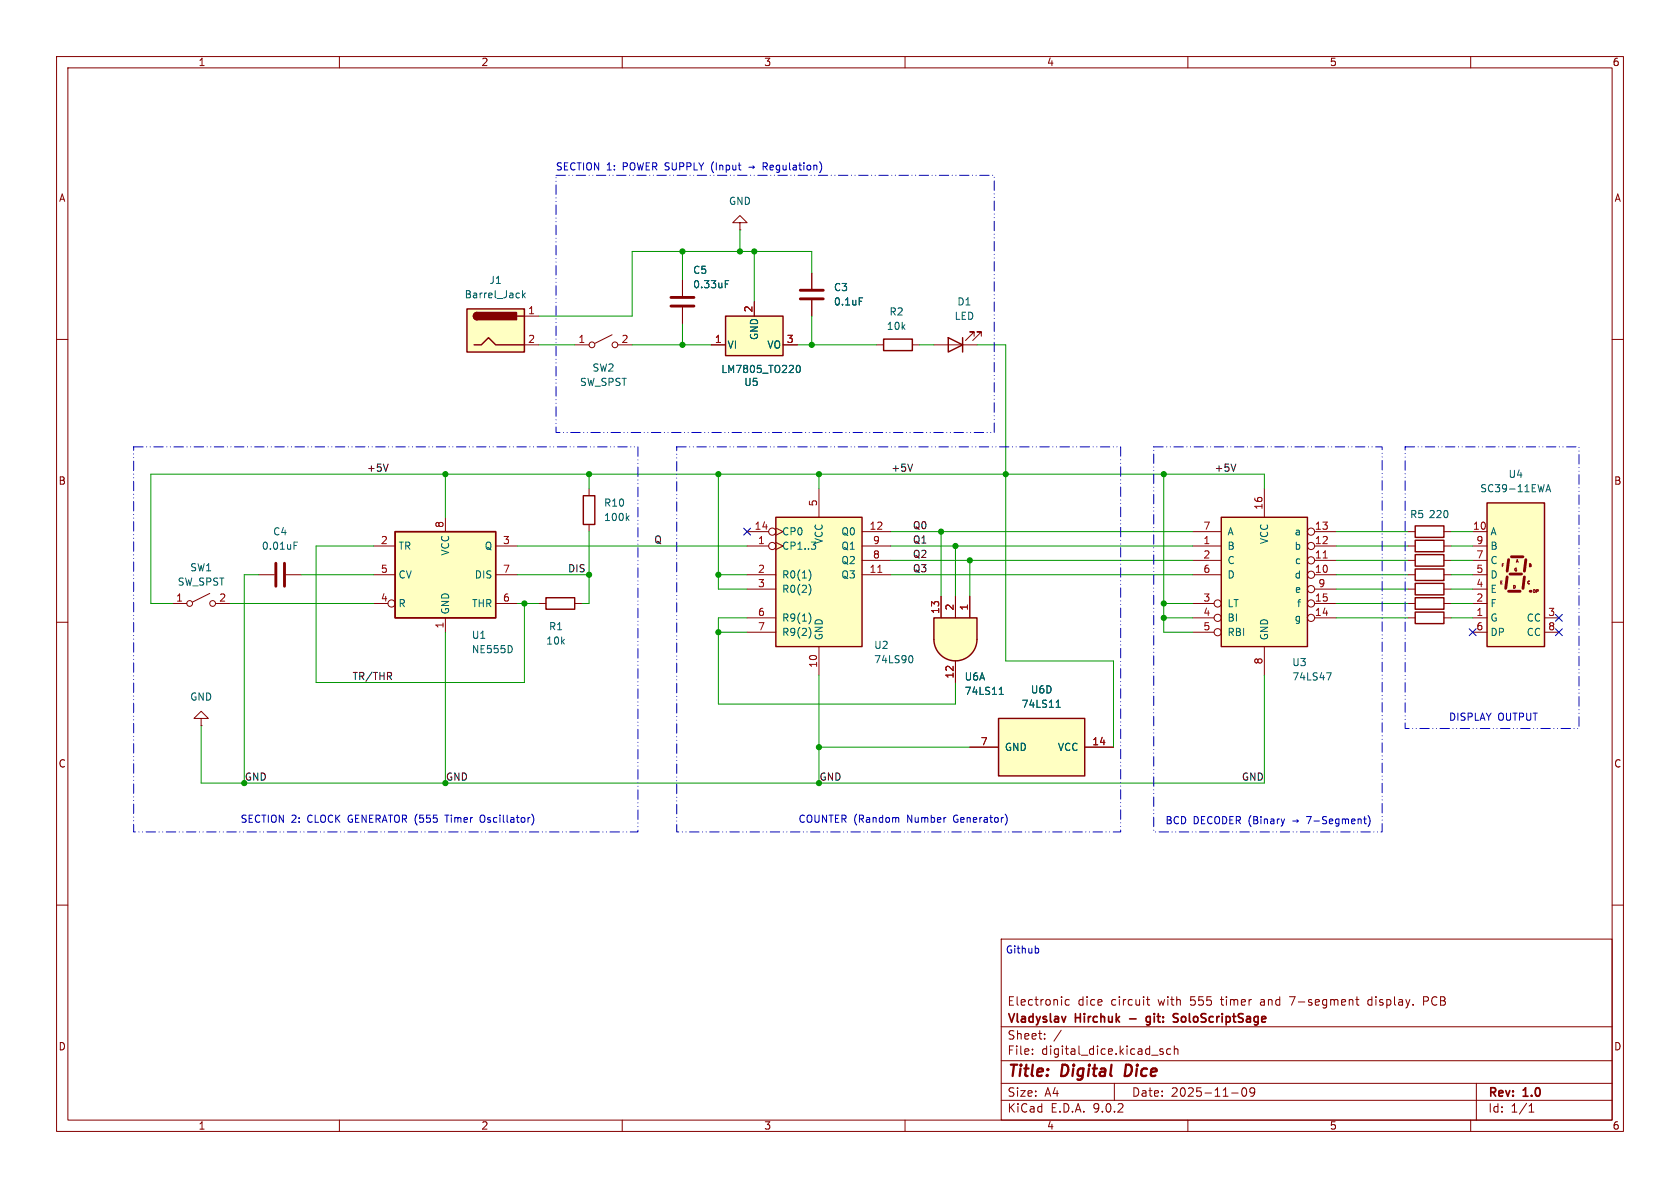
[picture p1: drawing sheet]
<svg xmlns="http://www.w3.org/2000/svg" width="297mm" height="210mm" viewBox="0 0 297 210" stroke-linecap="round" stroke-linejoin="round" font-family="sans-serif">
<g fill="none" stroke="#840000" stroke-width=".18">
<path d="M10 10h277v190h-277zM12 12h273v186h-273zM60 10v2M110 10v2M160 10v2M210 10v2M260 10v2M130.8 39.4h1.3l-1.3-1.3-1.3 1.3h1.3v1.2M130.8 40.6h.1M10 60h2M285 60h2M10 110h2"/>
<path d="M45.7 101.6h2.8M50.5 101.6h2.8M95.2 106.7h1.3M101.6 106.7h1.3M248.9 109.2h1.3M255.3 109.2h1.2M285 110h2M10 160h2M177 166h108v32h-108zM189 176.8l-.4-.1-.3 .3v.4l.2 .2h.5M202.7 176.7h.5M202.9 176.2v1.3l.3 .2"/>
<path d="M228 176.2h1M239.7 176.7h.5M239.9 176.2v1.3l.3 .2M242.1 176.7l-.3 .3v.4l.3 .3M251.7 177h.5M252.2 176.2h-.5v1.5M285 160h2M60 198v2M110 198v2M160 198v2M177 194.5h108M177 191.5h108"/>
<path d="M177 187.5h108M177 181.5h108M182.5 186.3v.1M182.5 185.5v.1M184.7 183.6v.1M184.7 182.8v.1M187.6 182.1l-1.3 2M197 191.5v3M205.6 185.5l-.4-.1-.2 .2 .1 .2 .5 .2v.3h-.6M207 185.5l-.5-.1-.3 .3v.4l.2 .2h.6M207.6 185.5l.2-.1 .4 .1v.9M207.6 184.9v1.5"/>
<path d="M210 198v2M217.7 193.2h1.2M219.7 192.4l.2-.1a.81 .81 0 0 1 .6 .6 .81 .81 0 0 1-.3 .8l-.2 .1a.81 .81 0 0 1-.3-1.4zM221.8 192.9l-.3 .3h-.3l-.2-.3 .1-.5 .4-.1 .2 .1a.99 .99 0 0 1-.3 1.4h-.3M260 198v2M261 191.5v6.5M270.3 196.6h.9M270.3 195.5l.4-.4v1.5"/>
</g>
<path d="M199.1 188.2l-.3 2h.5" fill="none" stroke="#840000" stroke-width=".4"/>
<path d="M188.4 179.7l-.3 1M203.3 179.8l-.4-.1-.3 .3v.4l.2 .2h.5M207.7 179.9l.4 .1 .2 .4-.3 .3h-.4M207.7 179.2l.6 .1M203.3 180.9l-.2 .3-.4-.1" fill="none" stroke="#840000" stroke-width=".3"/>
<path d="M96.5 105.7h5.1v2h-5.1zM250.2 108.2h5.1v2h-5.1z" fill="none" stroke="#840000" stroke-width=".25"/>
<path d="M48.8 99.6v4M50.3 99.6v4" fill="none" stroke="#840000" stroke-width=".51"/>
<path d="M52 96.4h.4M52 95.8h.6" fill="none" stroke="#006464" stroke-width=".18"/>
<path d="M165.1 113h7.6a3.8 3.8 0 0 1-3.8 3.8 3.8 3.8 0 0 1-3.8-3.8z" fill="#ffffc2" stroke="#ffffc2" stroke-width=".18"/>
<path d="M165.1 109.2h7.6v3.8h-7.6z" fill="#ffffc2"/>
<path d="M165.1 109.2h7.6v3.8a3.8 3.8 0 0 1-3.8 3.8 3.8 3.8 0 0 1-3.8-3.8z" fill="none" stroke="#840000" stroke-width=".25"/>
<path d="M166.4 105.4v3.8M168.9 105.4v3.8M168.9 116.8v3.9M171.4 105.4v3.8" fill="none" stroke="#840000" stroke-width=".18"/>
<path d="M176.7 122.8h.7M176.8 121.8l.2-.3v1.3" fill="none" stroke="#006464" stroke-width=".18"/>
<path d="M176.5 127h15.3v10.2h-15.3z" fill="#ffffc2"/>
<path d="M176.5 127h15.3v10.2h-15.3z" fill="none" stroke="#840000" stroke-width=".25"/>
<path d="M171.4 132.1h5.1M191.8 132.1h5" fill="none" stroke="#840000" stroke-width=".18"/>
<path d="M186.7 125h.7M186.8 124.1l.3-.3v1.2" fill="none" stroke="#006464" stroke-width=".18"/>
<path d="M82.5 54.6h10.2v7.6h-10.2z" fill="#ffffc2"/>
<path d="M82.5 54.6h10.2v7.6h-10.2zM84.3 55.2a.64 .64 0 0 0-.6 .7 .64 .64 0 0 0 .6 .6M91.4 55.9h1.3M83.8 61h1.3l1.3-1.3 1.2 1.3h5.1" fill="none" stroke="#840000" stroke-width=".25"/>
<g fill="#840000" stroke="#840000" stroke-width=".25">
<path d="M83.9 55.4l.4-.2v1.3a.63 .63 0 0 1-.6-.4 .63 .63 0 0 1 .2-.7z"/>
<path d="M84.3 55.2h7v1.3h-7z"/>
</g>
<path d="M92.7 55.9h2.5M92.7 61h2.5" fill="none" stroke="#840000" stroke-width=".18"/>
<path d="M92.4 51.4v1.2M92.5 52.2l.4 .4M92.9 51.8l-.5 .5" fill="none" stroke="#006464" stroke-width=".18"/>
<path d="M262.9 88.9h10.1v25.4h-10.1z" fill="#ffffc2"/>
<path d="M262.9 88.9h10.1v25.4h-10.1z" fill="none" stroke="#840000" stroke-width=".25"/>
<path d="M266.7 98.9l-.3 2.1M267.2 98.4h2M269.7 98.9l-.2 2.1M266.4 102l-.2 2M266.7 104.5h2M267 101.5h2M269.5 102l-.3 2" fill="none" stroke="#840000" stroke-width=".51"/>
<circle cx="270.5" cy="104.5" r=".25" fill="#840000"/>
<g fill="none" stroke="#840000" stroke-width=".18">
<path d="M104.1 86.4v1.2M104.1 92.7v1.3M248.9 94h1.3M248.9 96.5h1.3M255.3 94h1.2M255.3 96.5h1.2M260.3 94h2.6M260.3 96.5h2.6M260.3 99.1h2.6M265.8 99.7h-.2v.5M268.1 99.4l.1-.5 .2 .5M270.6 99.7h-.2v.5"/>
<path d="M248.9 106.7h1.3M255.3 106.7h1.2M260.3 101.6h2.6M260.3 104.1h2.6M260.3 106.7h2.6M260.3 109.2h2.6M260.3 111.8h2.6M265.6 102.7h-.3v.5M267.8 103.5h-.2v.5M271.3 104.3l-.2-.1v.5M271.9 104.3l-.3-.1v.5M273 109.2h2.6"/>
<path d="M273 111.8h2.6"/>
</g>
<path d="M110.8 91.5l.4 .5M111.2 91.2l-.5 .5M273.3 86.9l.4-1.2 .4 1.2M273.4 86.6h.6" fill="none" stroke="#006464" stroke-width=".18"/>
<path d="M103.1 87.6h2.1v5.1h-2.1zM250.2 93h5.1v2h-5.1zM250.2 95.5h5.1v2h-5.1zM250.2 105.7h5.1v2h-5.1z" fill="none" stroke="#840000" stroke-width=".25"/>
<path d="M215.9 91.4h15.2v22.9h-15.2z" fill="#ffffc2"/>
<path d="M156.2 59.9h5.1v2.1h-5.1zM167.6 59.7l2.6 1.3-2.6 1.2zM170.2 59.7v2.5M215.9 91.4h15.2v22.9h-15.2zM250.2 98h5.1v2.1h-5.1zM250.2 103.1h5.1v2.1h-5.1zM250.2 100.6h5.1v2h-5.1z" fill="none" stroke="#840000" stroke-width=".25"/>
<g fill="none" stroke="#840000" stroke-width=".18">
<path d="M108.2 59.2l-3 1.5M143.5 48.3v2.8M143.5 53.1v2.8M172.2 59.4v-.7h-.8h.8l-1.5 1.5M173.5 59.4v-.7h-.8h.8l-1.5 1.5M101.6 61h2.5M109.2 61h2.6M154.9 61h1.3M161.3 61h1.3M165.1 61h7.6M210.8 94h5.1M210.8 96.5h5.1"/>
<path d="M210.8 99.1h5.1M223.5 86.4v5M232.4 94h3.8M232.4 96.5h3.8M232.4 99.1h3.8M248.9 99.1h1.3M255.3 99.1h1.2M30.5 106.7h2.5M37.1 104.9l-3.1 1.5M38.1 106.7h2.5M210.8 101.6h5.1M210.8 106.7h3.8"/>
<path d="M210.8 109.2h3.8M210.8 111.8h3.8M223.5 114.3v5.1M232.4 101.6h3.8M232.4 106.7h3.8M232.4 109.2h3.8M232.4 104.1h3.8M248.9 101.6h1.3M248.9 104.1h1.3M255.3 101.6h1.2M255.3 104.1h1.2M35.6 127h1.2l-1.2-1.3-1.3 1.3h1.3v1.3"/>
<path d="M35.6 128.3h.1"/>
<circle cx="104.6" cy="61" r=".51"/>
<circle cx="108.7" cy="61" r=".51"/>
<circle cx="231.8" cy="96.5" r=".63"/>
<circle cx="231.8" cy="99.1" r=".63"/>
<circle cx="231.8" cy="94" r=".63"/>
<circle cx="33.5" cy="106.7" r=".51"/>
<circle cx="37.6" cy="106.7" r=".51"/>
<circle cx="215.3" cy="111.8" r=".63"/>
<circle cx="215.3" cy="106.7" r=".63"/>
<circle cx="215.3" cy="109.2" r=".63"/>
<circle cx="231.8" cy="101.6" r=".63"/>
<circle cx="231.8" cy="104.1" r=".63"/>
<circle cx="231.8" cy="106.7" r=".63"/>
<circle cx="231.8" cy="109.2" r=".63"/>
</g>
<path d="M233.9 98.6h.7" fill="none" stroke="#a90000" stroke-width=".18"/>
<path d="M151.9 52.6h.6M234.5 118.9h.9l-.6 1.3" fill="none" stroke="#006464" stroke-width=".18"/>
<path d="M141.5 51.3h4M141.5 52.8h4" fill="none" stroke="#840000" stroke-width=".51"/>
<path d="M137.2 91.4h15.2v22.9h-15.2z" fill="#ffffc2"/>
<path d="M137.2 91.4h15.2v22.9h-15.2z" fill="none" stroke="#840000" stroke-width=".25"/>
<g fill="none" stroke="#840000" stroke-width=".18">
<path d="M132.1 94h3.8M132.1 96.5h3.8M137.2 93.3l1.2 .7-1.2 .6M137.2 95.9l1.2 .6-1.2 .7M144.8 86.4v5M152.4 94h5.1M152.4 96.5h5.1M152.4 99.1h5.1M132.1 101.6h5.1M132.1 104.1h5.1M132.1 109.2h5.1M132.1 111.8h5.1"/>
<path d="M144.8 114.3v5.1M152.4 101.6h5.1"/>
<circle cx="136.5" cy="94" r=".63"/>
<circle cx="136.5" cy="96.5" r=".63"/>
</g>
<path d="M143.4 95.8h.8M144.2 96.9l-.1 .1M143.1 100.8a1.49 1.49 0 0 1 0 1.8M143.1 103.3a1.49 1.49 0 0 1 0 1.8M143.1 108.4a1.49 1.49 0 0 1 0 1.8M143.1 110.9a1.49 1.49 0 0 1 0 1.9M161.1 115.9a.79 .79 0 0 1 0 1.3" fill="none" stroke="#006464" stroke-width=".18"/>
<path d="M155.2 101.2h.7" fill="none" stroke="#a90000" stroke-width=".18"/>
<path d="M128.3 55.9h10.1v7h-10.1z" fill="#ffffc2"/>
<path d="M128.3 55.9h10.1v7h-10.1z" fill="none" stroke="#840000" stroke-width=".25"/>
<path d="M120.6 49.5v2.8M120.6 54.4v2.8M133.3 53.3v2.6M125.7 61h2.6M138.4 61h2.6" fill="none" stroke="#840000" stroke-width=".18"/>
<path d="M128.2 50.2h.4M128.2 49.6h.6M140.9 64.7l.2-.1a.68 .68 0 0 1 .4 .6 .68 .68 0 0 1-.4 .7l-.2-.2-.1-.3z" fill="none" stroke="#006464" stroke-width=".18"/>
<path d="M118.6 52.6h4.1M118.6 54.1h4.1" fill="none" stroke="#840000" stroke-width=".51"/>
<path d="M69.8 94h17.8v15.2h-17.8z" fill="#ffffc2"/>
<path d="M69.8 94h17.8v15.2h-17.8z" fill="none" stroke="#840000" stroke-width=".25"/>
<g fill="none" stroke="#840000" stroke-width=".18">
<path d="M120.6 49.5v2.8M120.6 54.4v2.8M133.3 53.3v2.6M143.5 48.3v2.8M143.5 53.1v2.8M125.7 61h2.6M138.4 61h2.6M66 96.5h3.8M78.7 91.4v2.6M87.6 96.5h3.8M66 101.6h3.8M66 106.7h2.6"/>
<path d="M78.7 109.2v2.6M87.6 101.6h3.8M87.6 106.7h3.8M166.4 105.4v3.8M168.9 105.4v3.8M168.9 116.8v3.9M171.4 105.4v3.8M171.4 132.1h5.1M191.8 132.1h5"/>
<circle cx="69.2" cy="106.7" r=".63"/>
</g>
<path d="M128.2 50.2h.4M128.2 49.6h.6M151.9 52.6h.6M140.9 64.7l.2-.1a.68 .68 0 0 1 .4 .6 .68 .68 0 0 1-.4 .7l-.2-.2-.1-.3zM90.5 114.4v.7M176.7 122.8h.7M176.8 121.8l.2-.3v1.3M186.7 125h.7M186.8 124.1l.3-.3v1.2" fill="none" stroke="#006464" stroke-width=".18"/>
<path d="M68.6 82l-.4 1.3M161.3 82l-.4 1.3M218.5 82l-.4 1.3" fill="none" stroke="#0f0f0f" stroke-width=".18"/>
<g fill="none" stroke="#009600" stroke-width=".18">
<path d="M120.6 44.5v5M120.6 57.2v3.8M130.8 40.6v3.9M133.3 44.5v8.8M143.5 48.3v-3.8h-31.7v11.4h-16.6M143.5 55.9v5.1M95.2 61h6.4M111.8 61h13.9M141 61h13.9M162.6 61h2.5M172.7 61h5.1v55.8h19v15.3M66 96.5h-10.1v24.2h36.8v-14"/>
<path d="M78.7 83.8v7.6M91.4 96.5h40.7M104.1 94v12.7h-1.2M104.1 83.8v2.6M127 83.8v20.3h5.1M144.8 83.8v2.6M157.5 99.1h53.3M157.5 96.5h53.3M157.5 94h53.3M166.4 94v11.4M168.9 96.5v8.9M171.4 99.1v6.3"/>
<path d="M205.7 83.8v28h5.1M223.5 86.4v-2.6h-196.8v22.9h3.8M236.2 99.1h12.7M236.2 96.5h12.7M236.2 94h12.7M256.5 99.1h3.8M256.5 96.5h3.8M256.5 94h3.8M40.6 106.7h25.4M45.7 101.6h-2.5v36.8M53.3 101.6h12.7M78.7 111.8v26.6"/>
<path d="M91.4 106.7h3.8M91.4 101.6h12.7M127 101.6h5.1M127 111.8h5.1M132.1 109.2h-5.1v15.3h41.9v-3.8M144.8 119.4v19M157.5 101.6h53.3M205.7 106.7h5.1M205.7 109.2h5.1M223.5 119.4v19h-187.9v-10.1M236.2 106.7h12.7M236.2 101.6h12.7"/>
<path d="M236.2 104.1h12.7M236.2 109.2h12.7M256.5 106.7h3.8M256.5 101.6h3.8M256.5 104.1h3.8M256.5 109.2h3.8M144.8 132.1h26.6"/>
</g>
<path d="M131.5 93.4l1.2 1.2M132.7 93.4l-1.2 1.2M259.7 111.2l1.3 1.2M261 111.2l-1.3 1.2M275 111.2l1.2 1.2M275 108.6l1.2 1.2M276.2 111.2l-1.2 1.2M276.2 108.6l-1.2 1.2" fill="none" stroke="#000084" stroke-width=".18"/>
<path d="M132.4 29.6h.9M78.6 144.1h.8M85.4 144.1a.43 .43 0 0 0-.5 .4v.4a.43 .43 0 0 0 .5 .5M94.2 144.2l.2 .6-.2 .8M158.5 144.5l.4 .2v.7M177.9 144.2l.2 .6-.2 .8M227.1 144.8l-.3 .8M241.1 144.8h.4M241.2 144.3v1.1l.3 .2M241.9 144.2a1.46 1.46 0 0 1 0 1.9M183.4 167.6l.2 .3v.3l-.2 .3" fill="none" stroke="#0000c2" stroke-width=".18"/>
<path d="M98.3 31h77.5v45.5h-77.5zM23.6 79h89.2v68.1h-89.2zM119.6 79h78.5v68.1h-78.5zM204 79h40.3v68.1h-40.3zM248.4 79h30.7v49.8h-30.7z" fill="none" stroke="#0000c2" stroke-width=".18" stroke-dasharray="1.7 .6 0 .6 0 .6"/>
<g fill="#009600" stroke="#009600" stroke-width=".18">
<circle cx="205.7" cy="106.7" r=".46"/>
<circle cx="205.7" cy="109.2" r=".46"/>
<circle cx="205.7" cy="83.8" r=".46"/>
<circle cx="144.8" cy="132.1" r=".46"/>
<circle cx="127" cy="111.8" r=".46"/>
<circle cx="104.1" cy="101.6" r=".46"/>
<circle cx="127" cy="101.6" r=".46"/>
<circle cx="78.7" cy="83.8" r=".46"/>
<circle cx="104.1" cy="83.8" r=".46"/>
<circle cx="92.7" cy="106.7" r=".46"/>
<circle cx="166.4" cy="94" r=".46"/>
<circle cx="177.8" cy="83.8" r=".46"/>
<circle cx="168.9" cy="96.5" r=".46"/>
<circle cx="127" cy="83.8" r=".46"/>
<circle cx="144.8" cy="83.8" r=".46"/>
<circle cx="144.8" cy="138.4" r=".46"/>
<circle cx="171.4" cy="99.1" r=".46"/>
<circle cx="120.6" cy="44.5" r=".46"/>
<circle cx="130.8" cy="44.5" r=".46"/>
<circle cx="133.3" cy="44.5" r=".46"/>
<circle cx="120.6" cy="61" r=".46"/>
<circle cx="143.5" cy="61" r=".46"/>
<circle cx="43.2" cy="138.4" r=".46"/>
<circle cx="78.7" cy="138.4" r=".46"/>
</g>
<g font-size="2.8" fill="#840000">
<text x="178" y="190.9">Title:</text>
<text x="187.7" y="190.9">Digital</text>
<text x="199.7" y="190.9">Dice</text>
</g>
<g font-size="2.1" fill="#840000">
<text x="178" y="178">Electronic</text>
<text x="190.5" y="178">dice</text>
<text x="196.5" y="178">circuit</text>
<text x="204.9" y="178">with</text>
<text x="210.7" y="178">555</text>
<text x="216.3" y="178">timer</text>
<text x="223.4" y="178">and</text>
<text x="228.7" y="178">7-segment</text>
<text x="242.7" y="178">display.</text>
<text x="252.6" y="178">PCB</text>
<text x="178" y="184">Sheet:</text>
<text x="178" y="181.2">Vladyslav</text>
<text x="190.2" y="181.2">Hirchuk</text>
<text x="200.3" y="181.2">-</text>
<text x="203.9" y="181.2">git:</text>
<text x="209.3" y="181.2">SoloScriptSage</text>
<text x="178" y="186.7">File:</text>
<text x="184.1" y="186.7">digital_dice.kicad_sch</text>
<text x="178" y="196.9">KiCad</text>
<text x="178" y="194.1">Size:</text>
<text x="184.7" y="194.1">A4</text>
<text x="185.7" y="196.9">E.D.A.</text>
<text x="193.3" y="196.9">9.0.2</text>
<text x="200" y="194.1">Date:</text>
<text x="207" y="194.1">2025-11-09</text>
<text x="263" y="194.3">Rev:</text>
<text x="263" y="196.9">Id:</text>
<text x="267.1" y="196.9">1/1</text>
<text x="269.4" y="194.3">1.0</text>
</g>
<g font-size="1.8" fill="#840000">
<text x="35" y="11.9">1</text>
<text x="85" y="11.9">2</text>
<text x="135" y="11.9">3</text>
<text x="185" y="11.9">4</text>
<text x="235" y="11.9">5</text>
<text x="285" y="11.9">6</text>
<text x="10.3" y="35.9">A</text>
<text x="285.3" y="35.9">A</text>
<text x="10.3" y="85.9">B</text>
<text x="285.3" y="85.9">B</text>
<text x="10.3" y="135.9">C</text>
<text x="285.3" y="135.9">C</text>
<text x="10.3" y="185.9">D</text>
<text x="285.3" y="185.9">D</text>
<text x="35" y="199.9">1</text>
<text x="85" y="199.9">2</text>
<text x="135" y="199.9">3</text>
<text x="185" y="199.9">4</text>
<text x="235" y="199.9">5</text>
<text x="285" y="199.9">6</text>
</g>
<g font-size="1.8" fill="#0000c2">
<text x="98.2" y="30.3">SECTION 1:</text>
<text x="110.2" y="30.3">POWER SUPPLY</text>
<text x="126.2" y="30.3">(Input</text>
<text x="133" y="30.3">þÿ!’Regulation)</text>
<text x="256.1" y="127.6">DISPLAY</text>
<text x="264.8" y="127.6">OUTPUT</text>
<text x="42.4" y="145.6">SECTION 2:</text>
<text x="54.5" y="145.6">CLOCK</text>
<text x="61.8" y="145.6">GENERATOR (555</text>
<text x="79.4" y="145.6">Timer</text>
<text x="85.7" y="145.6">Oscillator)</text>
<text x="141.1" y="145.6">COUNTER (Random</text>
<text x="160.5" y="145.6">Number</text>
<text x="168.8" y="145.6">Generator)</text>
<text x="205.9" y="145.9">BCD</text>
<text x="210.9" y="145.9">DECODER (Binary</text>
<text x="228.8" y="145.9">þÿ!’7-Segment)</text>
<text x="177.7" y="168.8">Github</text>
</g>
<g font-size="1.8" fill="#006464">
<text x="128.8" y="36.4">GND</text>
<text x="82.1" y="52.9">Barrel_Jack</text>
<text x="86.4" y="50.4">J1</text>
<text x="122.4" y="48.6">C5</text>
<text x="122.4" y="51.2">0.33uF</text>
<text x="147.3" y="51.7">C3</text>
<text x="147.3" y="54.2">0.1uF</text>
<text x="156.7" y="58.5">10k</text>
<text x="157.2" y="56">R2</text>
<text x="168.7" y="56.7">LED</text>
<text x="169.2" y="54.2">D1</text>
<text x="104.6" y="65.9">SW2</text>
<text x="128.5" y="61.8">VI</text>
<text x="134.2" y="60.2" transform="rotate(-90 134.2 60.2)">GND</text>
<text x="135.6" y="61.8">VO</text>
<text x="102.4" y="68.4">SW_SPST</text>
<text x="127.4" y="66.1">LM7805_TO220</text>
<text x="131.5" y="68.4">U5</text>
<text x="106.7" y="89.8">R10</text>
<text x="261.6" y="87.2">SC39-11EWA</text>
<text x="266.6" y="84.7">U4</text>
<text x="48.2" y="94.8">C4</text>
<text x="106.7" y="92.3">100k</text>
<text x="138.2" y="94.8">CP0</text>
<text x="148.6" y="94.8">Q0</text>
<text x="216.9" y="94.8">A</text>
<text x="228.8" y="94.8">a</text>
<text x="249.2" y="91.8">R5</text>
<text x="252.5" y="91.8">220</text>
<text x="263.4" y="94.8">A</text>
<text x="33.5" y="101.2">SW1</text>
<text x="46.2" y="97.4">0.01uF</text>
<text x="70.4" y="97.4">TR</text>
<text x="79.6" y="98.3" transform="rotate(-90 79.6 98.3)">VCC</text>
<text x="85.6" y="97.4">Q</text>
<text x="138.2" y="97.4">CP1..3</text>
<text x="145.6" y="96.3" transform="rotate(-90 145.6 96.3)">VCC</text>
<text x="148.6" y="97.4">Q1</text>
<text x="148.6" y="99.9">Q2</text>
<text x="216.9" y="97.4">B</text>
<text x="216.9" y="99.9">C</text>
<text x="224.4" y="96.3" transform="rotate(-90 224.4 96.3)">VCC</text>
<text x="228.8" y="97.4">b</text>
<text x="228.8" y="99.9">c</text>
<text x="263.4" y="97.4">B</text>
<text x="263.4" y="99.9">C</text>
<text x="31.3" y="103.7">SW_SPST</text>
<text x="70.4" y="102.5">CV</text>
<text x="70.4" y="107.5">R</text>
<text x="83.4" y="107.5">THR</text>
<text x="83.8" y="102.5">DIS</text>
<text x="138.2" y="102.5">R0(1)</text>
<text x="138.2" y="105">R0(2)</text>
<text x="148.6" y="102.5">Q3</text>
<text x="216.9" y="102.5">D</text>
<text x="216.9" y="107.5">LT</text>
<text x="228.8" y="102.5">d</text>
<text x="228.8" y="105">e</text>
<text x="229.2" y="107.5">f</text>
<text x="263.4" y="102.5">D</text>
<text x="263.4" y="105">E</text>
<text x="263.4" y="107.5">F</text>
<text x="79.6" y="108.7" transform="rotate(-90 79.6 108.7)">GND</text>
<text x="83.3" y="113.1">U1</text>
<text x="97" y="111.6">R1</text>
<text x="138.2" y="110.1">R9(1)</text>
<text x="138.2" y="112.6">R9(2)</text>
<text x="145.6" y="113.3" transform="rotate(-90 145.6 113.3)">GND</text>
<text x="216.9" y="110.1">BI</text>
<text x="216.9" y="112.6">RBI</text>
<text x="224.4" y="113.3" transform="rotate(-90 224.4 113.3)">GND</text>
<text x="228.8" y="110.1">g</text>
<text x="263.4" y="110.1">G</text>
<text x="263.4" y="112.6">DP</text>
<text x="269.8" y="110.1">CC</text>
<text x="269.8" y="112.6">CC</text>
<text x="83.3" y="115.7">NE555D</text>
<text x="96.5" y="114.1">10k</text>
<text x="154.4" y="114.9">U2</text>
<text x="154.4" y="117.4">74LS90</text>
<text x="228.4" y="118">U3</text>
<text x="33.5" y="124.1">GND</text>
<text x="170.4" y="120.5">U6A</text>
<text x="170.4" y="123">74LS11</text>
<text x="180.5" y="125.3">74LS11</text>
<text x="182.1" y="122.8">U6D</text>
<text x="228.4" y="120.5">74LS47</text>
<text x="177.5" y="132.9">GND</text>
<text x="186.9" y="132.9">VCC</text>
</g>
<g font-size="1.8" fill="#a90000">
<text x="93.3" y="55.6">1</text>
<text x="133.1" y="55.3" transform="rotate(-90 133.1 55.3)">2</text>
<text x="93.3" y="60.7">2</text>
<text x="102.2" y="60.7">1</text>
<text x="109.8" y="60.7">2</text>
<text x="126.3" y="60.7">1</text>
<text x="139" y="60.7">3</text>
<text x="144.5" y="89.6" transform="rotate(-90 144.5 89.6)">5</text>
<text x="78.5" y="93.4" transform="rotate(-90 78.5 93.4)">8</text>
<text x="133.3" y="93.7">14</text>
<text x="153.6" y="93.7">12</text>
<text x="212.7" y="93.7">7</text>
<text x="223.3" y="90.2" transform="rotate(-90 223.3 90.2)">16</text>
<text x="232.4" y="93.7">13</text>
<text x="260.3" y="93.7">10</text>
<text x="67.2" y="96.3">2</text>
<text x="67.2" y="101.3">5</text>
<text x="88.8" y="96.3">3</text>
<text x="88.8" y="101.3">7</text>
<text x="133.9" y="96.3">1</text>
<text x="133.9" y="101.3">2</text>
<text x="153.6" y="101.3">11</text>
<text x="154.2" y="96.3">9</text>
<text x="154.2" y="98.8">8</text>
<text x="212.7" y="96.3">1</text>
<text x="212.7" y="98.8">2</text>
<text x="212.7" y="101.3">6</text>
<text x="232.4" y="96.3">12</text>
<text x="232.4" y="98.8">11</text>
<text x="232.4" y="101.3">10</text>
<text x="260.9" y="96.3">9</text>
<text x="260.9" y="98.8">7</text>
<text x="260.9" y="101.3">5</text>
<text x="31" y="106.4">1</text>
<text x="38.7" y="106.4">2</text>
<text x="67.2" y="106.4">4</text>
<text x="88.8" y="106.4">6</text>
<text x="133.9" y="103.9">3</text>
<text x="212.7" y="106.4">3</text>
<text x="232.4" y="106.4">15</text>
<text x="233" y="103.9">9</text>
<text x="260.9" y="103.9">4</text>
<text x="260.9" y="106.4">2</text>
<text x="78.5" y="111.2" transform="rotate(-90 78.5 111.2)">1</text>
<text x="133.9" y="109">6</text>
<text x="133.9" y="111.5">7</text>
<text x="166.1" y="108.6" transform="rotate(-90 166.1 108.6)">13</text>
<text x="168.7" y="108" transform="rotate(-90 168.7 108)">2</text>
<text x="171.2" y="108" transform="rotate(-90 171.2 108)">1</text>
<text x="212.7" y="109">4</text>
<text x="212.7" y="111.5">5</text>
<text x="232.4" y="109">14</text>
<text x="260.9" y="109">1</text>
<text x="260.9" y="111.5">6</text>
<text x="273.6" y="109">3</text>
<text x="273.6" y="111.5">8</text>
<text x="144.5" y="118.2" transform="rotate(-90 144.5 118.2)">10</text>
<text x="223.3" y="117.5" transform="rotate(-90 223.3 117.5)">8</text>
<text x="168.7" y="120.1" transform="rotate(-90 168.7 120.1)">12</text>
<text x="173.3" y="131.8">7</text>
<text x="193" y="131.8">14</text>
</g>
<g font-size="1.8" fill="#0f0f0f">
<text x="64.8" y="83.5">+5V</text>
<text x="157.5" y="83.5">+5V</text>
<text x="214.6" y="83.5">+5V</text>
<text x="161.3" y="93.6">Q0</text>
<text x="100.3" y="101.3">DIS</text>
<text x="115.6" y="96.2">Q</text>
<text x="161.3" y="101.3">Q3</text>
<text x="161.3" y="98.7">Q2</text>
<text x="161.3" y="96.2">Q1</text>
<text x="62.2" y="120.3">TR/THR</text>
<text x="43.2" y="138.1">GND</text>
<text x="78.7" y="138.1">GND</text>
<text x="144.8" y="138.1">GND</text>
<text x="219.4" y="138.1">GND</text>
</g>
<g font-size=".7" fill="#840000">
<text x="265.3" y="100.4">F</text>
<text x="267.5" y="101.2">G</text>
<text x="267.8" y="99.7">A</text>
<text x="270.1" y="100.4">B</text>
<text x="265" y="103.5">E</text>
<text x="267.3" y="104.2">D</text>
<text x="269.8" y="103.5">C</text>
<text x="270.8" y="105">DP</text>
</g>
</svg>
